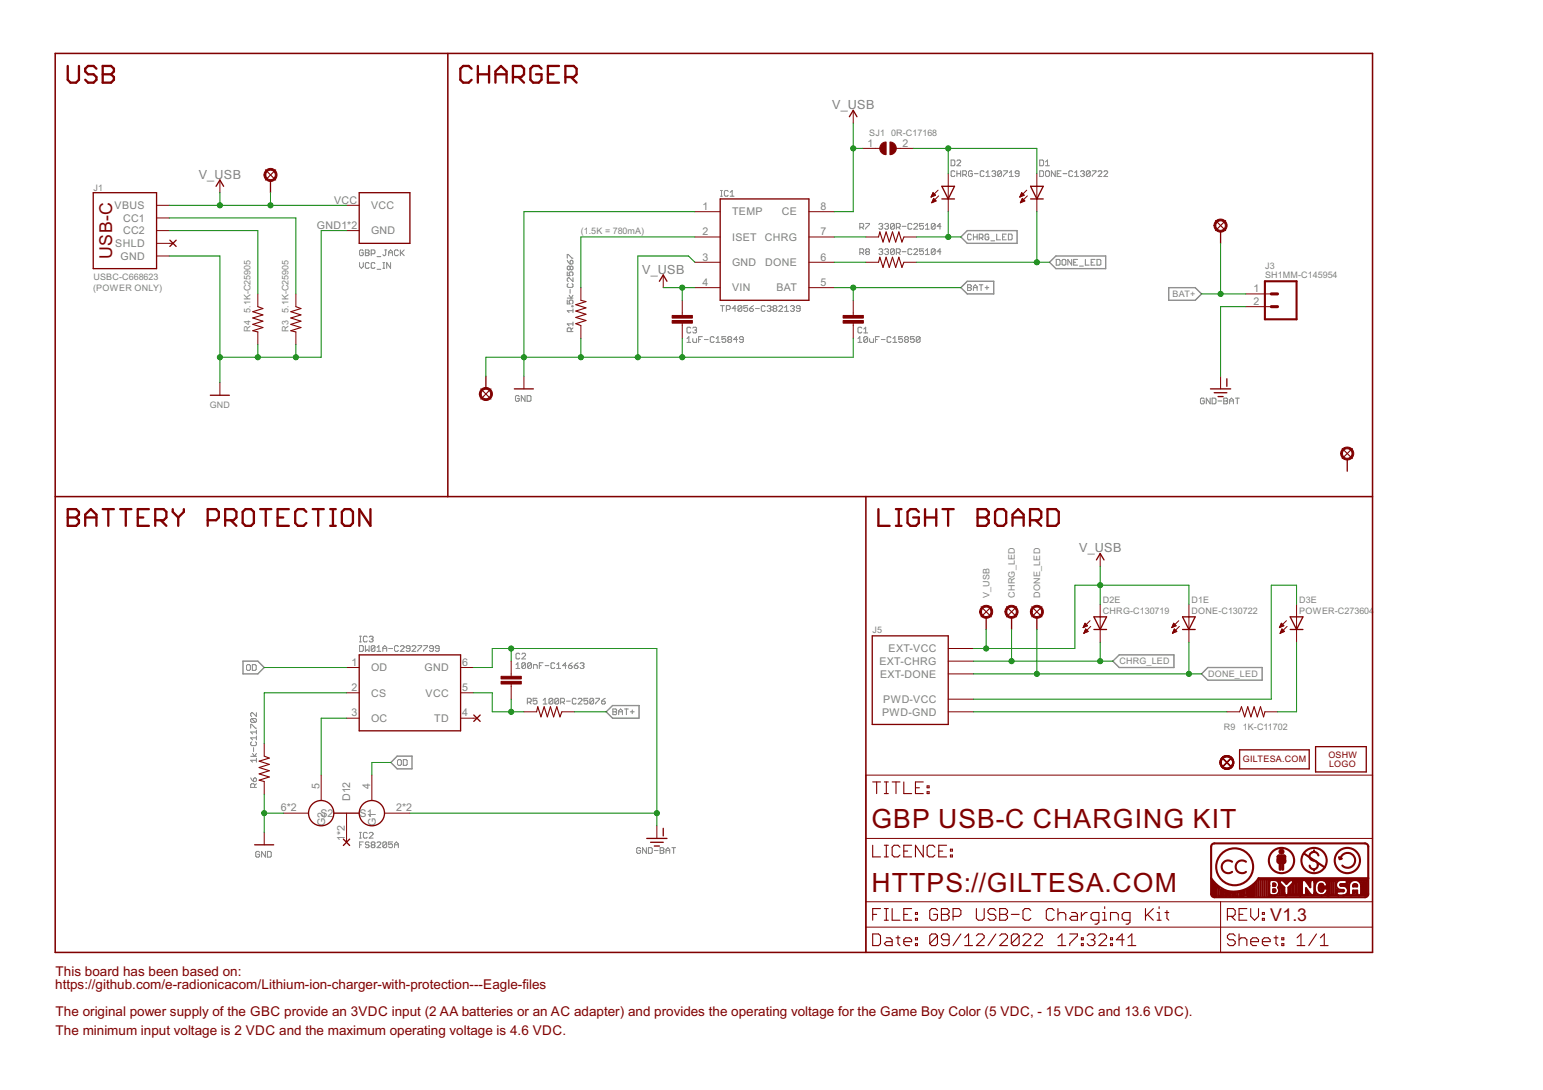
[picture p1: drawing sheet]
<svg xmlns="http://www.w3.org/2000/svg" width="297mm" height="210mm" viewBox="0 0 297 210" stroke-linecap="round" stroke-linejoin="round" font-family="sans-serif">
<g fill="none" stroke="#808080" stroke-width=".19">
<path d="M138.7 37.8h.4M138.7 36.7h.4M138.9 36.7v1.1M140.2 36.9l-.2-.2h-.4l-.2 .2v.7l.2 .2h.4l.2-.2M140.6 37.8h.7M140.6 37l.3-.3v1.1M183.1 30.8h.5l.2 .2v.7l-.2 .2h-.5zM183.8 33.1l-.2-.2h-.3l-.2 .2v.7l.2 .2h.3l.2-.2M184.2 32.9v1.1M184.2 33.4h.7M184.2 31l.2-.2h.4l.1 .2v.2l-.7 .7h.7M184.9 32.9v1.1"/>
<path d="M185.3 33.6h.6l.2-.2v-.3l-.2-.2h-.6v1.1M185.7 33.6l.4 .4M187.2 33.1l-.2-.2h-.4l-.1 .2v.7l.1 .2h.4l.2-.2v-.4h-.4M187.6 33.4h.7M189.4 33.1l-.1-.2h-.4l-.2 .2v.7l.2 .2h.4l.1-.2M189.8 34h.8M189.8 33.3l.4-.4v1.1M190.9 33.1l.2-.2h.4l.2 .2-.2 .3M191.3 33.4h.2M191.5 33.4l.2 .2-.2 .4h-.4l-.2-.2M192.8 33.1v.7l-.2 .2h-.3l-.2-.2M192.8 33.1l-.2-.2h-.3l-.2 .2v.7"/>
<path d="M192.8 33.1l-.7 .7M193.2 32.9h.7v.2l-.7 .7v.2M194.3 34h.8M194.3 33.3l.4-.4v1.1M196.2 33.4h-.6l-.2-.1 .2-.4h.4l.2 .2v.7l-.2 .2h-.4l-.2-.2M200.2 30.8h.5l.2 .2v.7l-.2 .2h-.5zM200.2 32.9h.5l.2 .2v.7l-.2 .2h-.5zM201.3 33.1l.2-.2h.3l.2 .2v.7l-.2 .2h-.3l-.2-.2zM201.3 31.9h.7M201.3 31.2l.4-.4v1.1M203.1 32.9v1.1l-.7-1.1v1.1M203.5 33.4h.4"/>
<path d="M204.3 32.9h-.8v1.1h.8M204.6 33.4h.8M206.5 33.1l-.2-.2h-.3l-.2 .2v.7l.2 .2h.3l.2-.2M206.9 34h.7M206.9 33.3l.4-.4v1.1M208 33.1l.2-.2h.4l.1 .2-.1 .3M208.4 33.4h.2M208.6 33.4l.1 .2-.1 .4h-.4l-.2-.2M209.9 33.1l-.2-.2h-.4l-.2 .2v.7M209.9 33.1v.7l-.2 .2h-.4l-.2-.2M209.9 33.1l-.8 .7M210.3 32.9h.7v.2l-.7 .7v.2"/>
<path d="M211.4 33.1l.2-.2h.3l.2 .2v.2l-.7 .7h.7M212.5 33.1l.2-.2h.4l.1 .2v.2l-.7 .7h.7M69.2 50.6v.7l.4 .4 .3-.4v-.7M69.9 48.3l-.1-.2h-.4l-.2 .2v.7l.2 .2h.4l.1-.2v-.3h-.3M70.3 48.1h.6l.2 .2-.2 .4 .2 .3-.2 .2h-.6zM70.3 48.7h.6M71.1 50.8l-.2-.2h-.4l-.2 .2v.7l.2 .2h.4l.2-.2M71.5 48.9h.5l.2-.2v-.4l-.2-.2h-.5v1.1M72.2 50.8l-.2-.2h-.4l-.1 .2v.7l.1 .2h.4l.2-.2M72.6 51.9h.7M72.6 49.4h.7M73.7 50.6h.4"/>
<path d="M73.7 51.7h.4M73.9 50.6v1.1M74.1 48.1h.3M74.3 48.1v.9l-.2 .2-.4-.2M74.8 49.2v-.7l.4-.4 .4 .4v.7M74.8 48.7h.8M75.2 50.6v1.1l-.8-1.1v1.1M76.7 48.3l-.2-.2h-.4l-.2 .2v.7l.2 .2h.4l.2-.2M77.1 48.1v1.1M77.3 48.7l.5 .5M77.8 48.1l-.7 .8M109.2 52.4v.7h.5l-.1-.4 .1-.3h.4l.2 .2v.3l-.2 .2"/>
<path d="M109.2 57.8v.7h.5l-.1-.3 .1-.4h.4l.2 .2v.3l-.2 .2M109.2 49.7v-.7h.2l.7 .7h.2M109.2 57.4h1.1M109.2 50.1l.5 .7M109.4 54.6l-.2 .2v.4l.2 .2h.7l.2-.2v-.4l-.2-.2M109.6 56.9l.3 .5 .4-.5M109.7 50.3l.4-.2 .2 .2v.4l-.2 .1h-.4zM109.7 51.4l.2-.2 .4 .2v.4l-.2 .2-.4-.2M109.7 51.4l-.1-.2-.4 .2v.4l.2 .2 .3-.2M109.7 51.4v.4M109.7 55.7v.8M110.1 58.9h.2v.2h-.2z"/>
<path d="M110.3 59.8h-1.1l.4 .4M110.3 53.5v.7l-.7-.7h-.2l-.2 .2v.3l.2 .2M110.3 59.5v.7M138.7 58.9h.7M139.1 58.9v1.1M139.8 59.6h.6l.2-.2v-.3l-.2-.2h-.6v1.1M141.7 59.4h-.8l.6-.5v1.1M142.8 59.1l-.2-.2h-.3l-.2 .2v.7M142.8 59.1v.7l-.2 .2h-.3l-.2-.2M142.8 59.1l-.7 .7M143.9 58.9h-.7v.5l.4-.2 .3 .2v.4l-.2 .2h-.3l-.2-.2M144.3 59.4h.6l.2 .4-.2 .2h-.4l-.2-.2z"/>
<path d="M145.1 58.9l-.8 .5M145.4 59.4h.8M147.3 59.1l-.2-.2h-.4l-.1 .2v.7l.1 .2h.4l.2-.2M147.7 59.1l.2-.2h.3l.2 .2-.2 .3M148.1 59.4h.1M148.2 59.4l.2 .2-.2 .4h-.3l-.2-.2M149 59.4l-.2-.2 .2-.3h.4l.1 .2-.1 .3M149 59.4h.4M149 59.4l-.2 .2 .2 .4h.4l.1-.2-.1-.4M149.9 59.1l.2-.2h.4l.2 .2v.1l-.8 .8h.8M151 60h.8M151 59.2l.4-.3v1.1"/>
<path d="M152.2 59.1l.2-.2h.3l.2 .2-.2 .3M152.5 59.4h.2M152.7 59.4l.2 .2-.2 .4h-.3l-.2-.2M154 59.4h-.5l-.2-.2 .2-.3h.3l.2 .2v.7l-.2 .2h-.3l-.2-.2M165.5 43.8h.6l.2-.2v-.4l-.2-.2h-.6v1.1M165.5 48.6h.6l.2-.1v-.4l-.2-.2h-.6v1.1M165.9 43.8l.4 .3M165.9 48.6l.4 .4M166.6 43h.8v.2l-.8 .8v.1M166.8 48.5l-.2-.2 .2-.4h.4l.2 .2-.2 .4M166.8 48.5l-.2 .1 .2 .4h.4l.2-.2-.2-.3M166.8 48.5h.4"/>
<path d="M169.2 43.2l.2-.2h.3l.2 .2-.2 .4M169.2 48.1l.2-.2h.3l.2 .2-.2 .4M169.5 43.6h.2M169.5 48.5h.2M169.7 43.6l.2 .2-.2 .3h-.3l-.2-.1M169.7 48.5l.2 .1-.2 .4h-.3l-.2-.2M170.3 43.2l.2-.2h.4l.1 .2-.1 .4M170.3 48.1l.2-.2h.4l.1 .2-.1 .4M170.7 43.6h.2M170.7 48.5h.2M170.9 43.6l.1 .2-.1 .3h-.4l-.2-.1M170.9 48.5l.1 .1-.1 .4h-.4l-.2-.2"/>
<path d="M172.2 43.2l-.2-.2h-.4l-.2 .2v.8M172.2 43.2v.8l-.2 .1h-.4l-.2-.1M172.2 48.1l-.2-.2h-.4l-.2 .2v.7M172.2 48.1v.7l-.2 .2h-.4l-.2-.2M172.2 43.2l-.8 .8M172.2 48.1l-.8 .7M172.6 43.8h.5l.2-.2v-.4l-.2-.2h-.5v1.1M172.6 48.6h.5l.2-.1v-.4l-.2-.2h-.5v1.1M172.9 43.8l.4 .3M172.9 48.6l.4 .4M173.7 43.6h.7M173.7 48.5h.7"/>
<path d="M175.5 43.2l-.2-.2h-.3l-.2 .2v.8l.2 .1h.3l.2-.1M175.5 48.1l-.2-.2h-.3l-.2 .2v.7l.2 .2h.3l.2-.2M175.9 43.2l.2-.2h.4l.2 .2v.2l-.8 .7h.8M175.9 48.1l.2-.2h.4l.2 .2v.2l-.8 .7h.8M177.8 43h-.8v.6l.4-.2 .4 .2v.4l-.2 .1h-.4l-.2-.1M177.8 47.9h-.8v.6l.4-.2 .4 .2v.3l-.2 .2h-.4l-.2-.2M178.2 44.1h.7M178.2 43.4l.3-.4v1.1M178.2 48.3l.3-.4v1.1M178.2 49h.7M180 43.2l-.2-.2h-.3l-.2 .2v.8M180 43.2v.8l-.2 .1h-.3l-.2-.1"/>
<path d="M180 48.1l-.2-.2h-.3l-.2 .2v.7M180 48.1v.7l-.2 .2h-.3l-.2-.2M180 43.2l-.7 .8M180 48.1l-.7 .7M181.1 43.6h-.7l.6-.6v1.1M181.1 48.5h-.7l.6-.6v1.1M186.3 54.8h.5l.2 .2-.2 .4 .2 .4-.2 .1h-.5zM186.3 55.4h.5M187 45.3l-.2-.2h-.4l-.1 .2v.7l.1 .2h.4l.2-.2M187.4 45.1v1.1M187.4 55.9v-.7l.3-.4 .4 .4v.7M187.4 45.6h.7"/>
<path d="M187.4 55.4h.7M188.1 45.1v1.1M188.5 45.8h.6l.1-.2v-.3l-.1-.2h-.6v1.1M188.5 54.8h.7M188.9 45.8l.3 .4M188.9 54.8v1.1M189.6 55.4h.8M190 55v.8M190.4 45.3l-.2-.2h-.4l-.2 .2v.7l.2 .2h.4l.2-.2v-.4h-.4M190.8 46.4h.7M191.9 45.1v1.1h.7M193 45.6h.4"/>
<path d="M193.7 45.1h-.7v1.1h.7M194.1 45.1h.6l.1 .2v.7l-.1 .2h-.6zM203.3 50h.6l.2 .1v.8l-.2 .2h-.6zM204.4 50.1l.2-.1h.4l.2 .1v.8l-.2 .2h-.4l-.2-.2zM206.3 50v1.1l-.7-1.1v1.1M206.7 50.5h.4M207.4 50h-.7v1.1h.7M207.8 51.2h.8M208.9 50v1.1h.8M210.1 50.5h.3M210.8 50h-.7v1.1h.7M211.2 50h.5l.2 .1v.8l-.2 .2h-.5z"/>
<path d="M99.9 76.4l-.1-.2h-.4l-.2 .2v.7l.2 .2h.4l.1-.2v-.4h-.3M101.1 76.2v1.1l-.7-1.1v1.1M101.5 76.2h.5l.2 .2v.7l-.2 .2h-.5zM109.9 63.9v-.6l-.2-.2h-.3l-.2 .2v.6h1.1M110.3 62v.7M110.3 63.1l-.4 .4M110.3 62.4h-1.1l.4 .3M132.2 65.9h.8M132.2 65.2l.4-.4v1.1M133 63.2l-.2-.2h-.4l-.2 .2v.7l.2 .2h.4l.2-.2M133.4 65.2v.5l.1 .2h.6v-.7M133.4 63.2l.1-.2h.4l.2 .2-.2 .4"/>
<path d="M133.7 63.6h.2M133.9 63.6l.2 .1-.2 .4h-.4l-.1-.2M134.5 65.4h.4M135.2 64.8h-.7v1.1M135.6 65.4h.7M137.5 65l-.2-.2h-.4l-.2 .2v.7l.2 .2h.4l.2-.2M137.9 65.9h.7M137.9 65.2l.3-.4v1.1M139.7 64.8h-.7v.6l.5-.2 .2 .2v.3l-.2 .2h-.3l-.2-.2M140.3 65.4l-.2 .2 .2 .3h.4l.1-.2-.1-.3M140.3 65.4l-.2-.2 .2-.4h.4l.1 .2-.1 .4M140.3 65.4h.4"/>
<path d="M142 65.4h-.8l.6-.6v1.1M143.1 65.4h-.6l-.2-.2 .2-.4h.4l.2 .2v.7l-.2 .2h-.4l-.2-.2M165.2 65.2l.3-.4v1.1M165.2 65.9h.7M165.9 63.2l-.2-.2h-.3l-.2 .2v.7l.2 .2h.3l.2-.2M166.3 64.1h.7M166.3 63.4l.3-.4v1.1M167 65v.7l-.2 .2h-.3l-.2-.2M167 65l-.2-.2h-.3l-.2 .2v.7M167 65l-.7 .7M167.4 65.2v.5l.2 .2h.5v-.7M168.5 65.4h.4"/>
<path d="M169.3 64.8h-.8v1.1M169.7 65.4h.7M171.5 65l-.2-.2h-.3l-.2 .2v.7l.2 .2h.3l.2-.2M171.9 65.9h.7M171.9 65.2l.4-.4v1.1M173.8 64.8h-.8v.6l.4-.2 .4 .2v.3l-.2 .2h-.4l-.2-.2M174.3 65.4l-.2 .2 .2 .3h.4l.2-.2-.2-.3M174.3 65.4l-.2-.2 .2-.4h.4l.2 .2-.2 .4M174.3 65.4h.4M176 64.8h-.7v.6l.3-.2 .4 .2v.3l-.2 .2h-.3l-.2-.2M177.1 65v.7l-.2 .2h-.3l-.2-.2M177.1 65l-.2-.2h-.3l-.2 .2v.7"/>
<path d="M177.1 65l-.7 .7M231.8 76.9l-.2-.2h-.3l-.2 .2v.7l.2 .2h.3l.2-.2v-.4h-.3M233 76.7v1.1l-.8-1.1v1.1M233.3 76.7h.6l.2 .2v.7l-.2 .2h-.6zM234.5 77.2h.7M235.6 76.7h.5l.2 .2-.2 .3 .2 .4-.2 .2h-.5zM235.6 77.2h.5M236.7 77.2h.7M236.7 77.8v-.8l.4-.3 .3 .3v.8M237.8 76.7h.8M238.2 76.7v1.1M47.6 128h.4l.2 .2v.7l-.2 .2h-.4l-.1-.2v-.7z"/>
<path d="M48.5 138.4h.7l.2 .2v.3l-.2 .2M48.5 138.4l-.2 .2v.3l.2 .2h.7M48.5 138.4l.7 .7M48.6 128h.5l.2 .2v.7l-.2 .2h-.5zM49.4 137.2v.8l-.8-.8h-.1l-.2 .2v.4l.2 .2M69.2 124.3h.6l.1 .2v.7l-.1 .2h-.6zM69.2 123.6h.4M69.2 122.5h.4M69.4 122.5v1.1M70.3 124.3v1.1l.4-.3 .4 .3v-1.1M70.7 122.7l-.2-.2h-.4l-.1 .2v.7l.1 .2h.4l.2-.2M71.1 122.7l.2-.2h.3l.2 .2-.2 .4"/>
<path d="M71.4 123.1h.2M71.6 123.1l.2 .1-.2 .4h-.3l-.2-.2M72.2 124.5v.7l-.2 .2h-.4l-.1-.2M72.2 124.5l-.2-.2h-.4l-.1 .2v.7M72.2 124.5l-.7 .7M72.6 125.4h.7M72.6 124.7l.3-.4v1.1M73.7 125.4v-.7l.4-.4 .3 .4v.7M73.7 124.9h.7M74.8 124.9h.8M76.7 124.5l-.2-.2h-.4l-.2 .2v.7l.2 .2h.4l.2-.2M77.1 124.5l.2-.2h.3l.2 .2v.2l-.7 .7h.7"/>
<path d="M78.9 124.9h-.5l-.2-.2 .2-.4h.3l.2 .2v.7l-.2 .2h-.3l-.2-.2M79.3 124.5l.2-.2h.4l.2 .2v.2l-.8 .7h.8M80.4 124.3h.8v.2l-.8 .7v.2M81.6 124.3h.7v.2l-.7 .7v.2M83.4 124.9h-.5l-.2-.2 .2-.4h.3l.2 .2v.7l-.2 .2h-.3l-.2-.2M84.5 124.9h-.5l-.2-.2 .2-.4h.3l.2 .2v.7l-.2 .2h-.3l-.2-.2M99.3 128l.4-.4v1.1M99.3 128.7h.8M100.1 126l-.2-.2h-.4l-.2 .2v.7l.2 .2h.4l.2-.2M100.5 126l.1-.2h.4l.2 .2v.2l-.7 .7h.7M101.2 127.8v.7l-.2 .2h-.4l-.1-.2M101.2 127.8l-.2-.2h-.4l-.1 .2v.7"/>
<path d="M101.2 127.8l-.7 .7M101.5 135.2h.6l.2-.2v-.3l-.2-.2h-.6v1.1M101.9 135.2l.4 .4M102.3 127.8v.7l-.2 .2h-.4l-.1-.2M102.3 127.8l-.2-.2h-.4l-.1 .2v.7M102.3 127.8l-.7 .7M102.7 128.7v-.7h.6l.1 .2v.5M103.4 134.5h-.8v.5l.4-.1 .4 .1v.4l-.2 .2h-.4l-.2-.2M103.8 128.2h.4M104.5 127.6h-.7v1.1M104.6 134.9l.3-.4v1.1M104.6 135.6h.7"/>
<path d="M104.9 128.2h.8M106.4 134.7l-.2-.2h-.3l-.2 .2v.7M106.4 134.7v.7l-.2 .2h-.3l-.2-.2M106.4 134.7l-.7 .7M106.8 127.8l-.2-.2h-.4l-.1 .2v.7l.1 .2h.4l.2-.2M107.2 128.7h.7M107.2 128l.3-.4v1.1M107.5 134.7l-.7 .7M107.5 134.7v.7l-.1 .2h-.4l-.2-.2M107.5 134.7l-.1-.2h-.4l-.2 .2v.7M107.9 135.2h.6l.2-.2v-.3l-.2-.2h-.6v1.1M108.3 135.2l.4 .4"/>
<path d="M109 128.2h-.7l.6-.6v1.1M109.1 135h.7M109.4 128.2h.6l.2 .3-.2 .2h-.4l-.2-.2zM110.2 127.6l-.8 .6M110.6 128.2h.5l.2 .3-.2 .2h-.4l-.1-.2zM110.9 134.7l-.2-.2h-.3l-.2 .2v.7l.2 .2h.3l.2-.2M111.3 127.6l-.7 .6M111.3 134.7l.2-.2h.3l.2 .2v.2l-.7 .7h.7M111.7 127.8l.2-.2h.3l.2 .2-.2 .4M112 128.2h.2M112.2 128.2l.2 .2-.2 .3h-.3l-.2-.2M113.2 134.5h-.8v.5l.4-.1 .4 .1v.4l-.2 .2h-.4l-.2-.2"/>
<path d="M114.3 134.7v.7l-.2 .2h-.4l-.1-.2M114.3 134.7l-.2-.2h-.4l-.1 .2v.7M114.3 134.7l-.7 .7M114.7 134.5h.7v.2l-.7 .7v.2M115.8 135h.6l.1 .4-.1 .2h-.4l-.2-.2zM116.5 134.5l-.7 .5M118 136.5h.5l.2 .2-.2 .4 .2 .3-.2 .2h-.5zM118 137.1h.5M119.1 137.6v-.7l.4-.4 .3 .4v.7M119.1 137.1h.7M120.2 136.5h.7M120.6 136.5v1.1"/>
<path d="M121.3 137.1h.8M121.7 136.7v.7M48.3 145.6h1.1M48.3 140.2v-.7h.2l.7 .7h.2M48.3 149.8l.5 .7M48.5 142.9l-.2 .1v.4l.2 .2h.7l.2-.2v-.4l-.2-.1M48.6 145.1l.4 .5 .4-.5M48.8 150l.4-.2 .2 .2v.3l-.2 .2h-.4zM48.8 144v.7M49 151.6v-.5l-.2-.2h-.3l-.2 .2v.5h1.1M49.4 146.4h-1.1l.3 .4M49.4 140.6v.8"/>
<path d="M49.4 141.7v.8M49.4 146v.8M49.4 142.1h-1.1l.3 .4M49.4 141h-1.1l.3 .4M49.4 150.9l-.4 .4M76.7 146.3h.4l.2 .2v.7l-.2 .2h-.4l-.2-.2v-.7zM77.6 146.3h.6l.2 .2v.7l-.2 .2h-.6zM50 164.1l-.2-.1h-.4l-.2 .1v.8l.2 .2h.4l.2-.2v-.4h-.4M51.1 164v1.1l-.7-1.1v1.1M51.5 164h.5l.2 .1v.8l-.2 .2h-.5zM69.2 161.4h.4M69.2 160.3h.4"/>
<path d="M69.2 162.7h.4M69.4 160.3v1.1M69.9 162.1h-.7v1.1M70.7 160.5l-.2-.2h-.4l-.1 .2v.7l.1 .2h.4l.2-.2M71.1 162.3l-.2-.2h-.4l-.2 .2 .2 .4h.4l.2 .2-.2 .3h-.4l-.2-.2M71.1 160.5l.2-.2h.3l.2 .2v.2l-.7 .7h.7M71.6 162.7l-.1-.2 .1-.4h.4l.2 .2-.2 .4M71.6 162.7h.4M71.6 162.7l-.1 .2 .1 .3h.4l.2-.2-.2-.3M72.6 162.3l.2-.2h.3l.2 .2v.2l-.7 .7h.7M74.4 162.3l-.1-.2h-.4l-.2 .2v.7M74.4 162.3v.7l-.1 .2h-.4l-.2-.2"/>
<path d="M74.4 162.3l-.7 .7M75.6 162.1h-.8v.6l.4-.2 .4 .2v.3l-.2 .2h-.4l-.2-.2M75.9 162.7h.8M75.9 163.2v-.7l.4-.4 .4 .4v.7M123.3 163.4l-.2-.2h-.3l-.2 .2v.7l.2 .2h.3l.2-.2v-.3h-.3M124.4 163.2v1.1l-.7-1.1v1.1M124.8 163.2h.6l.2 .2v.7l-.2 .2h-.6zM126 163.8h.7M127.1 163.2h.5l.2 .2-.2 .4 .2 .3-.2 .2h-.5zM127.1 163.8h.5M128.2 163.8h.7M128.2 164.3v-.7l.4-.4 .3 .4v.7"/>
<path d="M129.3 163.2h.7M129.7 163.2v1.1"/>
</g>
<path d="M185 45.6l1.2-1.2h9.6v2.5h-9.6zM185 55.4l1.2-1.2h5.1v2.4h-5.1zM202 50.5l1.3-1.2h9.6v2.4h-9.6zM225 55.4h5.1l1.2 1.2-1.2 1.2h-5.1zM46.8 127.3h2.8l1.3 1.2-1.3 1.3h-2.8zM116.7 137.1l1.2-1.2h5.1v2.4h-5.1zM214.2 127.3l1.3-1.2h10.5v2.4h-10.5zM232.5 128.5h10.5v2.5h-10.5l-1.2-1.2zM76.5 145.6h2.8v2.5h-2.8l-1.3-1.3z" fill="none" stroke="#808080" stroke-width=".25"/>
<g fill="none" stroke="#800000" stroke-width=".44">
<path d="M13 12.7v2.7l.6 .5h1l.6-.5v-2.7M18.6 13.2l-.6-.5h-1l-.6 .5v.6l.6 .5h1l.6 .5v.6l-.6 .5h-1l-.6-.5M19.8 12.7h1.6l.5 .5v.6l-.5 .5 .5 .5v.6l-.5 .5h-1.6zM19.8 14.3h1.6M90.8 13.2l-.6-.5h-1l-.6 .5v2.2l.6 .5h1l.6-.5M92 14.3h2.1M92 12.7v3.2M94.1 12.7v3.2M95.4 14.3h2.1M95.4 15.9v-2.1l1-1.1 1.1 1.1v2.1M98.7 14.8h1.7l.5-.5v-1.1l-.5-.5h-1.7v3.2M99.8 14.8l1.1 1.1"/>
<path d="M104.2 13.2l-.5-.5h-1.1l-.5 .5v2.2l.5 .5h1.1l.5-.5v-1.1h-1M105.5 14.3h1.1M107.6 12.7h-2.1v3.2h2.1M108.8 14.8h1.6l.6-.5v-1.1l-.6-.5h-1.6v3.2M109.9 14.8l1.1 1.1M13 98h1.6l.6 .6v.5l-.6 .6 .6 .5v.5l-.6 .6h-1.6zM13 99.7h1.6M16.4 99.7h2.2M19.8 98h2.1M20.8 98v3.3M23.1 98h2.2M24.2 98v3.3"/>
<path d="M26.5 99.7h1.1M28.7 98h-2.2v3.3h2.2M33.3 98v.6l1 1.1M34.3 99.7v1.6M35.4 98v.6l-1.1 1.1M46.7 98.6l.6-.6h1l.6 .6v2.1l-.6 .6h-1l-.6-.6zM50.1 98h2.1M51.2 98v3.3M53.4 99.7h1.1M55.6 98h-2.2v3.3h2.2M59 98.6l-.6-.6h-1l-.6 .6v2.1l.6 .6h1l.6-.6M60.2 98h2.1"/>
<path d="M61.3 98v3.3M63.6 98h1M64.1 98v3.3M66.3 98h1.1l.5 .6v2.1l-.5 .6h-1.1l-.5-.6v-2.1zM71.3 98v3.3l-2.1-3.3v3.3M169.1 98v3.3h2.2M172.5 98h1M173 98v3.3M176.9 98.6l-.6-.6h-1l-.6 .6v2.1l.6 .6h1l.6-.6v-1h-1.1M178.1 99.7h2.1M178.1 98v3.3M180.2 98v3.3"/>
<path d="M181.4 98h2.2M182.5 98v3.3M188.2 98h1.6l.5 .6v.5l-.5 .6 .5 .5v.5l-.5 .6h-1.6zM188.2 99.7h1.6M191.6 98.6l.5-.6h1.1l.5 .6v2.1l-.5 .6h-1.1l-.5-.6zM194.9 99.7h2.2M201.7 98h1.6l.5 .6v2.1l-.5 .6h-1.6zM16.4 101.3v-2.2l1.1-1.1 1.1 1.1v2.2M29.9 100.2h1.6l.5-.5v-1.1l-.5-.6h-1.6v3.3M30.9 100.2l1.1 1.1M40 100.2h1.6l.5-.5v-1.1l-.5-.6h-1.6v3.3M43.3 100.2h1.7l.5-.5v-1.1l-.5-.6h-1.7v3.3"/>
<path d="M44.4 100.2l1.1 1.1M63.6 101.3h1M172.5 101.3h1M194.9 101.3v-2.2l1.1-1.1 1.1 1.1v2.2M198.3 100.2h1.6l.5-.5v-1.1l-.5-.6h-1.6v3.3M199.4 100.2l1 1.1"/>
</g>
<path d="M10.6 10.3h253.6v173.1h-253.6zM86.2 10.3v85.3M10.6 95.6h253.6M166.7 95.6v87.8" fill="none" stroke="#800000" stroke-width=".3"/>
<g fill="none" stroke="#800000" stroke-width=".19">
<path d="M30.1 39.5h2.5M42.3 34.7v2.4M66.7 39.5h2.5M164.3 21.3v2.4M166.1 28.6h3.3M172.5 28.6h3.3M179.3 37.9h.1M179.3 37.8h.3M179.4 37.7h.5M179.4 37.6h.7M179.4 38.9h.2M179.5 37.5h.5"/>
<path d="M179.5 38.8h.4M179.5 37.3h.4M179.5 38.7h.6M179.6 37.2h.1M179.6 38.6h.5M179.6 37.1h.1M179.6 38.5h.4M179.6 37.1l-.4 .9M179.6 37.1l.5 .5M179.7 38.4h.2M179.7 38.3h.1M179.7 38.2l.5 .5-.8 .4z"/>
<path d="M180.1 37.6l-.9 .4M180.6 36.6l-1.4 1.4M180.7 37.7l-1.3 1.4M182.5 33.4v7.4M196.3 37.9h.1M196.4 37.8h.3M196.4 37.7h.5M196.5 37.6h.6M196.5 38.9h.2M196.5 37.5h.5M196.5 38.8h.5M196.6 37.3h.3"/>
<path d="M196.6 38.7h.6M196.6 37.2h.2M196.6 38.6h.6M196.7 37.1h.1M196.7 38.5h.4M196.7 37.1l-.4 .9M196.7 37.1l.5 .5-.9 .4M196.7 38.4h.3M196.8 38.3h.1M196.8 38.2l.5 .5-.9 .4zM197.7 36.6l-1.4 1.4M197.8 37.7l-1.4 1.4"/>
<path d="M199.6 33.4v7.4M30.1 49.3h2.5M30.1 42h2.5M30.1 44.4h2.5M30.1 46.9h3.2M49.6 56.6v2.5M57 56.6v2.5M66.7 44.4h2.5M111.8 55.4v2.4M127.7 53v2.4M131.3 57.8v2.9M133.8 40.8h4.8"/>
<path d="M133.8 45.6h4.8M133.8 50.5h4.8M133.8 55.4h4.8M155.7 40.8h4.9M155.7 45.6h4.9M155.7 50.5h4.9M155.7 55.4h4.9M164.3 57.8v2.9M166.7 45.6h2.4M166.7 50.5h2.4M174 45.6h2.4M174 50.5h2.4"/>
<path d="M239.8 56.6h4.9M239.8 59.1h4.9M42.3 73.7v2.4M49.6 63.9v2.5M57 63.9v2.5M100.9 72.5v2.4M111.8 62.7v2.5M131.3 62.2v3M164.3 62.2v3M235 72.5v2.4M209.8 119.5l-1.3 1.4M211.8 106.6v2.4"/>
<path d="M211.8 116.4v7.3M226.9 119.5l-1.3 1.4M228.9 116.4v7.3M247.6 119.5l-1.3 1.4M249.6 116.4v7.3M66.7 128.5h2.5M66.7 138.3h2.5M66.7 133.4h2.5M88.7 128.5h2.4M88.7 138.3h3.1M88.7 133.4h2.4M98.4 127.3v3"/>
<path d="M98.4 131.7v2.9M100.9 137.1h2.4M108.2 137.1h2.4M182.5 137.1h4.9M182.5 134.6h4.9M182.5 127.3h4.9M182.5 129.8h4.9M182.5 124.9h4.9M208.5 120.9h.1M208.6 120.7h.2M208.6 120.6h.4M208.7 120.5h.6"/>
<path d="M208.7 121.9h.1M208.7 120.4h.6M208.7 121.8h.4M208.7 120.3h.4M208.8 121.7h.5M208.8 120.2h.2M208.8 121.5h.6M208.9 120.1h.1M208.9 121.4h.4M208.9 120l.5 .5-.9 .4zM208.9 121.3h.3M209 121.2h.1"/>
<path d="M209 121.1l.5 .5-.9 .4zM210 120.6l-1.4 1.4M225.6 120.9h.1M225.6 120.7h.2M225.7 120.6h.4M225.7 120.5h.7M225.7 121.9h.2M225.8 120.4h.5M225.8 121.8h.3M225.8 120.3h.4M225.8 121.7h.6M225.9 120.2h.2"/>
<path d="M225.9 121.5h.6M225.9 120.1h.1M225.9 121.4h.5M225.9 120l.5 .5-.8 .4zM226 121.3h.3M226 121.2h.2M226.1 121.1l.4 .5-.8 .4zM227 120.6l-1.3 1.4M236.2 137.1h2.4M243.5 137.1h2.4M246.3 120.9h.1M246.4 120.7h.2"/>
<path d="M246.4 120.6h.4M246.4 120.5h.7M246.5 121.9h.1M246.5 120.4h.6M246.5 121.8h.3M246.5 120.3h.5M246.5 121.7h.6M246.6 120.2h.2M246.6 121.5h.6M246.7 120.1h.1M246.7 121.4h.4M246.7 120l.5 .5-.9 .4z"/>
<path d="M246.7 121.3h.3M246.7 121.2h.2M246.8 121.1l.5 .5-.9 .4zM247.8 120.6l-1.4 1.4M50.9 143.2v2.4M50.9 150.5v2.4M54.5 156.6h4.9M61.8 149.3v4.9M66.7 156.6v5.6M71.6 149.3v4.9M74 156.6h4.9M126.4 159v2.5"/>
<path d="M166.7 149.3h97.5v34.1h-97.5zM50.9 160.3v2.4M166.7 173.7h97.5M166.7 178.5h97.5M166.7 161.5h97.5M235 173.7v9.7"/>
</g>
<g fill="none" stroke="#800000" stroke-width=".21">
<path d="M51.1 32.7l2 2M53.1 32.7l-2 2M49.6 59.1l1 .3-1.9 .6 1.9 .6-1.9 .6 1.9 .6-1.9 .7 1.9 .6-1.9 .6 .9 .2M57 59.1l.9 .3-1.9 .6 1.9 .6-1.9 .6 1.9 .6-1.9 .7 1.9 .6-1.9 .6 1 .2M111.8 57.8l1 .3-2 .6 2 .6-2 .6 2 .6-2 .6 2 .6-2 .6 1 .4M169.1 45.6l.3-.9 .6 1.9 .6-1.9 .6 1.9 .6-1.9 .6 1.9 .6-1.9 .6 1.9 .4-1M169.1 50.5l.3-1 .6 2 .6-2 .6 2 .6-2 .6 2 .6-2 .6 2 .4-1M234 42.5l1.9 1.9M235.9 42.5l-1.9 1.9M92.6 74.9l1.9 2M94.5 74.9l-1.9 2M258.4 86.4l1.9 1.9"/>
<path d="M260.3 86.4l-1.9 1.9M188.9 116.8l1.9 2M190.8 116.8l-1.9 2M193.8 116.8l1.9 2M195.7 116.8l-1.9 2M198.6 116.8l2 2M200.6 116.8l-2 2M103.3 137.1l.2-1 .6 1.9 .7-1.9 .6 1.9 .6-1.9 .6 1.9 .6-1.9 .6 1.9 .4-.9M238.6 137.1l.4-1 .6 1.9 .6-1.9 .6 1.9 .6-1.9 .6 1.9 .7-1.9 .5 1.9 .3-.9M50.9 145.6l.9 .4-1.9 .6 1.9 .6-1.9 .6 1.9 .6-1.9 .6 1.9 .6-1.9 .6 1 .3M168 150.6h1.5M168.8 150.6v2.2"/>
<path d="M170.2 150.6h.8M170.2 152.8h.8M170.6 150.6v2.2M171.7 150.6h1.5M172.5 150.6v2.2M174 150.6v2.2h1.5M176.2 151.7h.8M177.7 150.6h-1.5v2.2h1.5M178.5 152.5h.4v.3h-.4zM178.5 151.3h.4v.4h-.4zM168 162.8v2.2h1.5M168 179.9h1.1l.4 .3v1.5l-.4 .4h-1.1z"/>
<path d="M168 176.1h.8M169.5 175h-1.5v2.2M170.2 175h.8M170.2 177.2h.8M170.2 165h.8M170.2 162.8h.8M170.6 162.8v2.2M170.6 175v2.2M171.7 175v2.2h1.5M173.2 163.2l-.3-.4h-.8l-.4 .4v1.5l.4 .3h.8l.3-.3M174 176.1h.7M174 163.9h.7"/>
<path d="M175.5 162.8h-1.5v2.2h1.5M175.5 175h-1.5v2.2h1.5M176.2 175.7h.4v.4h-.4zM176.2 176.8h.4v.4h-.4zM177.7 162.8v2.2l-1.5-2.2v2.2M180 163.2l-.4-.4h-.7l-.4 .4v1.5l.4 .3h.7l.4-.3M180.5 175.3l-.4-.3h-.8l-.3 .3v1.5l.3 .4h.8l.4-.4v-.7h-.8M180.7 163.9h.8M181.2 175h1.2l.3 .3v.4l-.3 .4 .3 .4v.3l-.3 .4h-1.2zM181.2 176.1h1.2M182.2 162.8h-1.5v2.2h1.5M183 164.7h.3v.3h-.3z"/>
<path d="M183 163.5h.3v.4h-.3zM183.5 176.5h1.1l.4-.4v-.8l-.4-.3h-1.1v2.2M185 179.9l-1.5 2.2M188 175v1.8l.3 .4h.8l.4-.4v-1.8M191.7 175.3l-.4-.3h-.7l-.4 .3v.4l.4 .4h.7l.4 .4v.3l-.4 .4h-.7l-.4-.4M191.7 179.9l-1.5 2.2M192.4 175h1.2l.4 .3v.4l-.4 .4 .4 .4v.3l-.4 .4h-1.2zM192.4 176.1h1.2M194.7 176.1h1.5M198.4 175.3l-.3-.3h-.8l-.4 .3v1.5l.4 .4h.8l.3-.4M202.9 175.3l-.4-.3h-.7l-.4 .3v1.5l.4 .4h.7l.4-.4M203.7 176.1l.3-.4h.8l.4 .4v1.1"/>
<path d="M203.7 175v2.2M205.9 179.9h1.5v.3l-1.5 1.5v.4M206.3 175.7h.8l.3 .4v1.1h-1.1l-.4-.4 .4-.3h1.1M208.2 175.7v1.5M209.3 175.7h-.4l-.7 .8M211.5 177.2h-1.1l-.4-.4v-.7l.4-.4h1.1v1.9l-.3 .4h-.4M212.3 177.2h.7M212.3 175.7h.4v1.5M212.7 174.6v.4M213.8 177.2v-1.5h1.1l.4 .4v1.1M217.5 177.2h-1.1l-.4-.4v-.7l.4-.4h1.1v1.9l-.4 .4h-.3M220.5 175v2.2"/>
<path d="M220.9 176.1l1.1 1.1M222 175l-1.5 1.5M222.8 177.2h.7M222.8 175.7h.3v1.5M223.1 174.6v.4M224.3 175.7h.7M224.6 175.3v1.5l.4 .4M236.3 176.5h1.1l.4-.4v-.8l-.4-.3h-1.1v2.2M237 176.5l.8 .7M238.5 179.9v2.2M238.5 176.1h.8M240 175h-1.5v2.2h1.5"/>
<path d="M240.8 175v1.5l.7 .7 .8-.7v-1.5M243 175.7h.4v.4h-.4zM243 176.8h.4v.4h-.4zM253.4 179.9l-1.5 2.2M170.6 180.6h.8l.3 .4v1.1h-1.1l-.4-.4 .4-.4h1.1M172.5 180.6h.7M172.9 180.2v1.5l.3 .4M174 181.3h1.5v-.3l-.4-.4h-.7l-.4 .4v.7l.4 .4h.7M176.2 181.7h.4v.4h-.4zM176.2 180.6h.4v.4h-.4zM180.5 180.2v1.5l-.4 .4h-.8l-.3-.4M180.5 180.2l-.4-.3h-.8l-.3 .3v1.5"/>
<path d="M180.5 180.2l-1.5 1.5M182.7 181h-1.1l-.4-.4v-.4l.4-.3h.8l.3 .3v1.5l-.3 .4h-.8l-.4-.4M185.7 182.1h1.5M185.7 180.6l.8-.7v2.2M188 180.2l.3-.3h.8l.4 .3v.4l-1.5 1.5h1.5M192.4 180.2l.4-.3h.8l.4 .3v.4l-1.6 1.5h1.6M196.2 180.2v1.5l-.4 .4h-.7l-.4-.4M196.2 180.2l-.4-.3h-.7l-.4 .3v1.5M196.2 180.2l-1.5 1.5M196.9 180.2l.4-.3h.8l.3 .3v.4l-1.5 1.5h1.5M199.2 180.2l.4-.3h.7l.4 .3v.4l-1.5 1.5h1.5M203.7 182.1h1.5"/>
<path d="M203.7 180.6l.7-.7v2.2M208.2 181.7h.3v.4h-.3zM208.2 180.6h.3v.4h-.3zM209.3 180.2l.4-.3h.7l.4 .3v.4l-.4 .4M210 181h.4M210.4 181l.4 .3v.4l-.4 .4h-.7l-.4-.4M211.5 180.2l.4-.3h.8l.3 .3v.4l-1.5 1.5h1.5M213.8 181.7h.4v.4h-.4zM213.8 180.6h.4v.4h-.4zM216.4 181h-1.5l1.1-1.1v2.2M217.1 182.1h1.6M217.1 180.6l.8-.7v2.2"/>
<path d="M237.8 180.2l-.4-.3h-.7l-.4 .3v.4l.4 .4h.7l.4 .3v.4l-.4 .4h-.7l-.4-.4M238.5 181l.4-.4h.7l.4 .4v1.1M240.8 181.3h1.5v-.3l-.4-.4h-.7l-.4 .4v.7l.4 .4h.7M243 181.3h1.5v-.3l-.4-.4h-.7l-.4 .4v.7l.4 .4h.7M245.3 180.6h.7M245.6 180.2v1.5l.4 .4M246.8 181.7h.3v.4h-.3zM246.8 180.6h.3v.4h-.3zM249.7 182.1h1.5M249.7 180.6l.7-.7v2.2M254.2 182.1h1.5M254.2 180.6l.7-.7v2.2"/>
</g>
<g fill="none" stroke="#800000" stroke-width=".25">
<path d="M17.9 37.1h12.2v14.6h-12.2zM41.6 35.9l.7-1.2 .8 1.2M52.1 34.9v2.2M69.2 37.1h9.7v9.8h-9.7zM138.6 38.3h17.1v19.5h-17.1zM163.5 22.5l.8-1.2 .7 1.2M181.3 38.3h2.4M181.3 35.9h2.4l-1.2 2.4zM198.4 38.3h2.4M198.4 35.9h2.4l-1.2 2.4zM32.7 46.2l1.2 1.3M33.9 46.2l-1.2 1.3"/>
<path d="M126.9 54.2l.8-1.2 .7 1.2M235 44.7v2.2M40.5 76.1h3.7M93.5 72.5v2.2M99 74.9h3.7M233 74.9h3.9M233.7 75.6h2.5M234.5 76.4h1M236.2 72.9v1.5M259.4 88.6v2.1M189.8 119v2.2M194.7 119v2.2"/>
<path d="M199.6 119v2.2M210.6 118.8h2.4l-1.2 2.4zM211.1 107.8l.7-1.2 .7 1.2M227.6 118.8h2.5l-1.2 2.4zM248.4 118.8h2.4l-1.2 2.4zM69.2 126.1h19.5v14.6h-19.5zM91.2 137.7l1.2 1.2M92.4 137.7l-1.2 1.2M167.9 122.4h14.6v17.1h-14.6zM210.6 121.2h2.4M227.6 121.2h2.5M248.4 121.2h2.4"/>
<path d="M64.3 156.6h4.9M127.7 159.5v1.5M235.5 146.1l1.4 1.5M236.9 146.1l-1.4 1.5M238.6 144.4h13.4v3.7h-13.4zM253.3 143.8h9.7v4.9h-9.7zM49 162.7h3.7M66.1 161.6l1.2 1.2M67.3 161.6l-1.2 1.2M124.5 161.5h3.9M125.2 162.2h2.5M126 162.9h.9"/>
<circle cx="61.8" cy="156.6" r="2.43"/>
<circle cx="71.6" cy="156.6" r="2.43"/>
</g>
<g fill="none" stroke="#800000" stroke-width=".4">
<path d="M243.5 54.2h6.1v7.3h-6.1zM233.2 169.1a5.3 5.3 0 0 0 9.1 0h21.1M233.3 162.7l.5-.3 29.2 .1 .3 .2 .1 .3v9.4l-.3 .3-.3 .1-29.2-.1-.3-.2-.1-.3v-9.2zM233.5 170l-.1-.2v2.5l.2 .1v-2.2l.4 .3-.1 .1v1.9h.4v-1.8l.3 .4M234.6 171.1v1.4h.4v-1.2M234.6 171.1h.1M235 171.4h.2v1.1h.3v-.9M235.5 171.7h.3v.8h.4v-.7M236.2 171.9h.4v.6h.2v-.6h.4v.6h.4v-.6h.3v.6h.4v-.7h.4v.9M237.2 165.9a1.24 1.24 0 0 0-1.7 .2 1.24 1.24 0 0 0 0 1.7 1.24 1.24 0 0 0 1.7 .1M239.1 171.7v.5M239.9 165.9a1.23 1.23 0 0 0-1.7 .2 1.23 1.23 0 0 0 0 1.7 1.23 1.23 0 0 0 1.7 .1"/>
<path d="M240.1 171.3h-.1v1.1h-.4v-.8h-.2v.9h-.5v-.7h.2M240.2 171.2v1.3h.4v-1.7h.2v1.9h.2M241.2 170.5v2.2h.1M241.7 170.1h-.1v2.4M241.9 169.7v2.8M242.7 169.4v3.1M243 169.4v3.1M243.4 169.5v3.2M243.8 169.5v3M244.1 169.5v3.2M244.3 172.1l.2 .3h.3M244.3 169.6v3.1"/>
<path d="M244.5 169.5h18.5M244.8 169.5l-.3 .1-.2 .2M245.1 171.3h.4v.4h-.4zM245.1 170.1l.4 .1v.4h-.4zM245.3 169.5a.9 .9 0 0 1 .8 .4 .9 .9 0 0 1-.1 1 .95 .95 0 0 1-.6 1.5M245.3 170.3h.1M245.3 170.4h.1M245.3 170.3v.1M245.3 171.5v.2M246 165.9l.2 .3h1l.2-.3M246 165l.1-.3h1.2l.1 .2v1M246 165v.9"/>
<path d="M246 165.9h1.4M246 165.7h1.4M246 165.5h1.2M246 165h1.2M246.2 169.7h-.1M246.2 165.2h1M246.5 170.4l.5 .6v1.3l-.3-.1 .1-1.2-.4-.2v1.4M247 169.6a.39 .39 0 0 0-.5 0 .39 .39 0 0 0 0 .5l.7 .8v1.2M247.1 169.7l.5 .5 .7-.6a.38 .38 0 0 1 .5 0 .38 .38 0 0 1 0 .5M247.3 169.6l.3 .2 .3-.1M248.5 172.2v-1.4l-.3 .3v1.3M248.9 170.1l-.9 .8v1.1a.39 .39 0 0 1-.4 .4 .39 .39 0 0 1-.4-.4"/>
<path d="M250.3 172.5h.1M250.3 169.6v2.9M250.4 172.2v-2.5h-.5l.1 .1v2.5l-.3-.1v-2.4l-.1 .1-.4-.1 .1 .4v2.1l-.3-.1v-1.9l-.2 .3v1.7h-.2M250.6 169.6v2.7M251 164.4l4 2.6M251.4 172a.39 .39 0 0 1-.4 .4 .39 .39 0 0 1-.4-.4M251.6 171.6v.3l.3 .3h-.2M251.7 172.2h.1M252 169.5v.7l-.3-.5M252.2 169.6v1.3l-1.1-1.5-.3 .1-.2 .3M252.3 172.2l-.9-1.2v1.3M253 163.7v.3"/>
<path d="M253 167.4v.3M253 172l-.2 .4h-.3l-.3-.2M253 169.8a.39 .39 0 0 0-.4-.4 .39 .39 0 0 0-.4 .4M253 169.7v2.5M253.2 172l.1 .3M253.4 169.6l-.1 .2M253.8 164.7a.86 .86 0 0 0-1-.7 .86 .86 0 0 0-.7 1 .86 .86 0 0 0 1 .7 .82 .82 0 0 1 .4 1.4 .82 .82 0 0 1-1.4-.4M254.4 169.5a1.38 1.38 0 0 0-1.3 1.8 1.27 1.27 0 0 0 1.3 1.1M254.5 169.5a1.05 1.05 0 0 1 1 1.2h-.8a.41 .41 0 0 0-.3-.5 .41 .41 0 0 0-.5 .3 .66 .66 0 0 0 0 .9 .66 .66 0 0 0 .7 .2l.2-.5h.7a1.18 1.18 0 0 1-1 1.3M254.6 170.3l-.4 .3a.37 .37 0 0 0-.2 .5 .37 .37 0 0 0 .5 .2l-.2-.4 .1-.2a.34 .34 0 0 0 .3 .3 .34 .34 0 0 0 .4-.2l.4 .1M255.5 169.5v.3M255.5 172.1v.3"/>
<path d="M255.7 169.4v3M257.5 171.5l-.2-.1v.8h-.2v-2.5h-.4v2.5h-.3v-2.5h-.4v2.7h-.1M257.8 165.1l.5 .2-.4 .2zM258 165.3a1.45 1.45 0 0 1 2.1-.9 1.45 1.45 0 0 1 .5 2.1 1.45 1.45 0 0 1-2.2 .2M258.3 169.5a1 1 0 0 0-1.1 1.1 1 1 0 0 0 1.4 .8l.1 .1-.1 .2h-.9a.39 .39 0 0 0-.4 .3 .39 .39 0 0 0 .4 .4M258.9 169.5a.39 .39 0 0 1 .4 .4 .39 .39 0 0 1-.4 .3l-.9 .1v.2a1.11 1.11 0 0 1 1.5 1.3l-.4 .5-.5 .1M259.7 172.3v-1.7a1.17 1.17 0 0 1 1.2-1.1 1.17 1.17 0 0 1 1.1 1.2l.1 1.7M259.7 172a.39 .39 0 0 0 .4 .4 .39 .39 0 0 0 .4-.4v-.5h.8v.6M259.8 169.7l-.1 .1M259.8 169.7l-.3 .2v.6h-.5l.4 .3h.2l-.1 1.5M260.6 170.3h.5l.2 .4h-.8zM260.6 170.4l.5 .1"/>
<path d="M260.7 171.7h.4l-.1 .6M260.7 171.7v.4M261.3 172a.38 .38 0 0 0 .3 .4 .38 .38 0 0 0 .4-.4M261.7 169.6h1.4M263.1 169.6v.1M263.1 169.7v2.4l-.1 .1h-.2v-2.3h-.4v2.3h-.2v-2.2l-.1-.2M263.3 169.4h-21v3.3M263.3 172.3l-.1 .1h-18.7"/>
<circle cx="237.7" cy="166.9" r="3.6"/>
<circle cx="246.7" cy="165.7" r="2.43"/>
<circle cx="253" cy="165.7" r="2.43"/>
<circle cx="259.4" cy="165.7" r="2.43"/>
</g>
<path d="M244.7 59.1h1.2M244.7 56.6h1.2M246.4 166.2v1.2M246.9 166.2v1.2" fill="none" stroke="#800000" stroke-width=".59"/>
<g fill="#800000" stroke="#800000" stroke-width=".19">
<path d="M235.2 145.9a1.34 1.34 0 0 1 2.1 .2 1.34 1.34 0 0 1-.8 2 1.34 1.34 0 0 1-1.7-1.3h.3a1.1 1.1 0 0 1 1.5-1 1.1 1.1 0 0 1 .3 1.8 1.1 1.1 0 0 1-1.8-.5v-.3h-.3z" fill-rule="evenodd"/>
<path d="M235.2 145.9a1.34 1.34 0 0 1 2.1 .2 1.34 1.34 0 0 1-.8 2 1.34 1.34 0 0 1-1.7-1.3h.3a1.1 1.1 0 0 1 1.5-1 1.1 1.1 0 0 1 .3 1.8 1.1 1.1 0 0 1-1.8-.5v-.3h-.3z" fill-rule="evenodd"/>
<path d="M235.2 145.9a1.34 1.34 0 0 1 2.1 .2 1.34 1.34 0 0 1-.8 2 1.34 1.34 0 0 1-1.7-1.3h.3a1.1 1.1 0 0 1 1.5-1 1.1 1.1 0 0 1 .3 1.8 1.1 1.1 0 0 1-1.8-.5v-.3h-.3z" fill-rule="evenodd"/>
<path d="M193.9 116.9a1.26 1.26 0 0 1 1.9 .3 1.26 1.26 0 0 1-.8 1.8 1.26 1.26 0 0 1-1.5-1.2h.3a.92 .92 0 0 1 1.3-.9 .92 .92 0 0 1 .2 1.6 .92 .92 0 0 1-1.5-.4v-.3h-.3v-.3z" fill-rule="evenodd"/>
<path d="M198.8 116.9a1.26 1.26 0 0 1 1.9 .3 1.26 1.26 0 0 1-.8 1.8 1.26 1.26 0 0 1-1.5-1.2h.3a.92 .92 0 0 1 1.3-.7 .92 .92 0 0 1 .2 1.5 .92 .92 0 0 1-1.5-.5v-.3h-.3l.1-.6z" fill-rule="evenodd"/>
<path d="M189 116.9a1.26 1.26 0 0 1 2 .3 1.26 1.26 0 0 1-.8 1.8 1.26 1.26 0 0 1-1.6-1.2h.3a.91 .91 0 0 1 1.3-.8 .91 .91 0 0 1 .3 1.5 .91 .91 0 0 1-1.5-.4l-.1-.3h-.3v-.3z" fill-rule="evenodd"/>
<path d="M51.2 32.8a1.26 1.26 0 0 1 2 .3 1.26 1.26 0 0 1-.8 1.8 1.26 1.26 0 0 1-1.6-1.2h.4a.92 .92 0 0 1 1.2-.9 .92 .92 0 0 1 .3 1.5 .92 .92 0 0 1-1.5-.4v-.2h-.4l.1-.4z" fill-rule="evenodd"/>
<path d="M258.5 86.4a1.26 1.26 0 0 1 2 .3 1.26 1.26 0 0 1-.8 1.8 1.26 1.26 0 0 1-1.6-1.2h.3a.92 .92 0 0 1 1.3-.8 .92 .92 0 0 1 .3 1.5 .92 .92 0 0 1-1.5-.4l-.1-.3h-.3z" fill-rule="evenodd"/>
<path d="M171.3 27.3a1.22 1.22 0 0 1 1.3 1.3 1.22 1.22 0 0 1-1.3 1.2z" fill-rule="evenodd"/>
<path d="M169.7 27.7l.5-.3 .4-.1v2.5a1.21 1.21 0 0 1-1.1-.7 1.21 1.21 0 0 1 .2-1.4z" fill-rule="evenodd"/>
<path d="M92.7 75a1.27 1.27 0 0 1 1.9 .3 1.27 1.27 0 0 1-.8 1.8 1.27 1.27 0 0 1-1.5-1.2h.3a.92 .92 0 0 1 1.3-.9 .92 .92 0 0 1 .3 1.5 .92 .92 0 0 1-1.6-.4v-.2h-.3z" fill-rule="evenodd"/>
<path d="M234.1 42.5a1.26 1.26 0 0 1 2 .3 1.26 1.26 0 0 1-.8 1.9 1.26 1.26 0 0 1-1.6-1.3h.3a.92 .92 0 0 1 1.3-.8 .92 .92 0 0 1 .3 1.5 .92 .92 0 0 1-1.5-.4l-.1-.3h-.3v-.3z" fill-rule="evenodd"/>
<circle cx="246.7" cy="164" r=".49"/>
</g>
<g fill="#800000" stroke="#800000" stroke-width=".19">
<path d="M162.3 61.7h3.9v.5h-3.9z"/>
<path d="M162.3 60.7h3.9v.6h-3.9z"/>
<path d="M129.4 61.7h3.9v.5h-3.9z"/>
<path d="M129.4 60.7h3.9v.6h-3.9z"/>
<path d="M96.5 131.2h3.9v.5h-3.9z"/>
<path d="M96.5 130.2h3.9v.5h-3.9z"/>
</g>
<g fill="none" stroke="#008000" stroke-width=".19">
<path d="M32.6 39.5h34.1M42.3 37.1v2.4M52.1 37.1v2.4M164.3 23.7v17.1h-3.7M164.3 28.6h1.8M175.8 28.6h23.8v4.8M182.5 28.6v4.8M32.6 49.3h9.7v24.4M32.6 42h24.4v14.6M32.6 44.4h17v12.2M66.7 44.4h-4.9v24.4h-19.5M127.7 55.4h6.1"/>
<path d="M131.3 55.4v2.4M133.8 50.5l-1.3-1.2h-9.7v19.5M133.8 45.6h-22v9.8M133.8 40.8h-32.9v31.7M160.6 45.6h6.1M160.6 50.5h6.1M160.6 55.4h24.4M164.3 55.4v2.4M176.4 45.6h8.6M176.4 50.5h25.6M182.5 40.8v4.8M199.6 40.8v9.7"/>
<path d="M231.3 56.6h8.5M235 46.9v9.7M239.8 59.1h-4.8v13.4M49.6 66.4v2.4M57 66.4v2.4M111.8 65.2v3.6M131.3 65.2v3.6M164.3 65.2v3.6h-70.8v3.7M211.8 109v7.4M228.9 116.4v-3.7h-22v12.2h-19.5M249.6 116.4v-3.7h-4.9v21.9h-57.3M50.9 128.5h15.8"/>
<path d="M66.7 138.3h-4.9v11M66.7 133.4h-15.8v9.8M91.1 133.4h3.7v3.7h6.1M91.1 128.5h3.7v-3.6h31.6v34.1M98.4 124.9v2.4M98.4 134.6v2.5M110.6 137.1h6.1M187.4 127.3h26.8M187.4 129.8h43.9M187.4 137.1h48.8M189.8 121.2v3.7M194.7 121.2v6.1"/>
<path d="M199.6 121.2v8.6M211.8 123.7v3.6M228.9 123.7v6.1M249.6 123.7v13.4h-3.7M50.9 156.6h3.6M50.9 152.9v7.4M75.2 146.8h-3.6v2.5M78.9 156.6h47.5"/>
</g>
<g fill="#008000" stroke="#008000" stroke-width=".19">
<circle cx="42.3" cy="68.8" r=".49"/>
<circle cx="49.6" cy="68.8" r=".49"/>
<circle cx="57" cy="68.8" r=".49"/>
<circle cx="131.3" cy="68.8" r=".49"/>
<circle cx="122.8" cy="68.8" r=".49"/>
<circle cx="111.8" cy="68.8" r=".49"/>
<circle cx="100.9" cy="68.8" r=".49"/>
<circle cx="50.9" cy="156.6" r=".49"/>
<circle cx="211.8" cy="127.3" r=".49"/>
<circle cx="194.7" cy="127.3" r=".49"/>
<circle cx="182.5" cy="45.6" r=".49"/>
<circle cx="228.9" cy="129.8" r=".49"/>
<circle cx="199.6" cy="129.8" r=".49"/>
<circle cx="199.6" cy="50.5" r=".49"/>
<circle cx="42.3" cy="39.5" r=".49"/>
<circle cx="52.1" cy="39.5" r=".49"/>
<circle cx="211.8" cy="112.7" r=".49"/>
<circle cx="189.8" cy="124.9" r=".49"/>
<circle cx="164.3" cy="28.6" r=".49"/>
<circle cx="131.3" cy="55.4" r=".49"/>
<circle cx="235" cy="56.6" r=".49"/>
<circle cx="164.3" cy="55.4" r=".49"/>
<circle cx="98.4" cy="124.9" r=".49"/>
<circle cx="126.4" cy="156.6" r=".49"/>
<circle cx="182.5" cy="28.6" r=".49"/>
<circle cx="98.4" cy="137.1" r=".49"/>
</g>
<g font-size="5.7" fill="#800000">
<text x="167.8" y="159.5">GBP USB-C CHARGING KIT</text>
<text x="167.8" y="171.7">HTTPS://GILTESA.COM</text>
</g>
<g font-size="3.8" fill="#800000">
<text x="21.6" y="49.9" transform="rotate(-90 21.6 49.9)">USB-C</text>
<text x="244.5" y="177.3">V1.3</text>
</g>
<g font-size="2.9" fill="#800000">
<text x="10.6" y="190.4">https://github.com/e-radionicacom/Lithium-ion-charger-with-protection---Eagle-files</text>
<text x="10.7" y="188">This board has been based on:</text>
<text x="10.7" y="195.6">The original power supply of the GBC provide an 3VDC input (2 AA batteries or an AC adapter) and provides the operating voltage for the Game Boy Color (5 VDC, - 15 VDC and 13.6 VDC).</text>
<text x="10.7" y="199.3">The minimum input voltage is 2 VDC and the maximum operating voltage is 4.6 VDC.</text>
</g>
<g font-size="2.7" fill="#808080">
<text x="160.2" y="21">V_USB</text>
<text x="38.3" y="34.4">V_USB</text>
<text x="123.6" y="52.7">V_USB</text>
<text x="207.7" y="106.4">V_USB</text>
</g>
<g font-size="2.3" fill="#808080">
<text x="167" y="28.2">1</text>
<text x="173.7" y="28.2">2</text>
<text x="22.1" y="40.3">VBUS</text>
<text x="64.3" y="39.2">VCC</text>
<text x="71.4" y="40.3">VCC</text>
<text x="135.3" y="40.4">1</text>
<text x="140.9" y="41.5">TEMP</text>
<text x="150.5" y="41.5">CE</text>
<text x="158" y="40.4">8</text>
<text x="22.2" y="47.6">SHLD</text>
<text x="23.7" y="42.7">CC1</text>
<text x="23.7" y="45.1">CC2</text>
<text x="61" y="44.1">GND1*2</text>
<text x="71.4" y="45.1">GND</text>
<text x="135.3" y="45.3">2</text>
<text x="140.9" y="46.4">ISET CHRG</text>
<text x="158" y="45.3">7</text>
<text x="23.2" y="50">GND</text>
<text x="135.3" y="50.2">3</text>
<text x="140.9" y="51.2">GND</text>
<text x="147.3" y="51.2">DONE</text>
<text x="158" y="50.2">6</text>
<text x="135.3" y="55">4</text>
<text x="140.9" y="56.1">VIN</text>
<text x="149.5" y="56.1">BAT</text>
<text x="158" y="55">5</text>
<text x="241.3" y="56.3">1</text>
<text x="241.3" y="58.7">2</text>
<text x="171.1" y="125.6">EXT-VCC</text>
<text x="67.7" y="128.2">1</text>
<text x="71.4" y="129.3">OD</text>
<text x="81.7" y="129.3">GND</text>
<text x="89" y="128.2">6</text>
<text x="169.3" y="128.1">EXT-CHRG</text>
<text x="169.4" y="130.5">EXT-DONE</text>
<text x="67.7" y="138">3</text>
<text x="67.7" y="133.1">2</text>
<text x="71.4" y="134.2">CS</text>
<text x="81.9" y="134.1">VCC</text>
<text x="89" y="133.1">5</text>
<text x="89" y="138">4</text>
<text x="169.8" y="137.8">PWD-GND</text>
<text x="170" y="135.4">PWD-VCC</text>
<text x="71.4" y="139">OC</text>
<text x="83.6" y="139">TD</text>
<text x="61.5" y="151.9" transform="rotate(-90 61.5 151.9)">5</text>
<text x="67.4" y="154.3" transform="rotate(-90 67.4 154.3)">D12</text>
<text x="71.2" y="151.9" transform="rotate(-90 71.2 151.9)">4</text>
<text x="54.1" y="156.2">6*2</text>
<text x="61.7" y="157.3">S2</text>
<text x="62.6" y="159.1" transform="rotate(-90 62.6 159.1)">G2</text>
<text x="66.4" y="161.9" transform="rotate(-90 66.4 161.9)">1*2</text>
<text x="69.2" y="157.3">S1</text>
<text x="72.3" y="159.1" transform="rotate(-90 72.3 159.1)">G</text>
<text x="76.3" y="156.2">2*2</text>
</g>
<g font-size="1.9" fill="#808080">
<text x="167.3" y="26.1">SJ1</text>
<text x="171.6" y="26.1">0R-C17168</text>
<text x="18" y="36.9">J1</text>
<text x="111.8" y="45">(1.5K = 780mA)</text>
<text x="18" y="53.9">USBC-C668623</text>
<text x="243.5" y="53.6">SH1MM-C145954</text>
<text x="243.5" y="51.7">J3</text>
<text x="17.9" y="56">(POWER ONLY)</text>
<text x="225.7" y="57.2">BAT+</text>
<text x="48.2" y="63.9" transform="rotate(-90 48.2 63.9)">R4</text>
<text x="48.2" y="60.3" transform="rotate(-90 48.2 60.3)">5.1K-C25905</text>
<text x="55.5" y="63.9" transform="rotate(-90 55.5 63.9)">R3</text>
<text x="55.5" y="60.3" transform="rotate(-90 55.5 60.3)">5.1K-C25905</text>
<text x="40.4" y="78.6">GND</text>
<text x="190.5" y="115.1" transform="rotate(-90 190.5 115.1)">V_USB</text>
<text x="195.3" y="115.1" transform="rotate(-90 195.3 115.1)">CHRG_LED</text>
<text x="200.2" y="115.1" transform="rotate(-90 200.2 115.1)">DONE_LED</text>
<text x="212.3" y="118.2">CHRG-C130719</text>
<text x="212.3" y="116.1">D2E</text>
<text x="229.4" y="118.2">DONE-C130722</text>
<text x="229.4" y="116.1">D1E</text>
<text x="250.1" y="118.2">POWER-C273604</text>
<text x="250.1" y="116.1">D3E</text>
<text x="168" y="121.9">J5</text>
<text x="215.5" y="127.9">CHRG_LED</text>
<text x="232.6" y="130.4">DONE_LED</text>
<text x="235.6" y="140.5">R9</text>
<text x="239.2" y="140.5">1K-C11702</text>
</g>
<g font-size="1.9" fill="#800000">
<text x="239.3" y="146.8">GILTESA.COM</text>
<text x="255.7" y="146">OSHW</text>
<text x="255.8" y="147.7">LOGO</text>
</g>
</svg>
